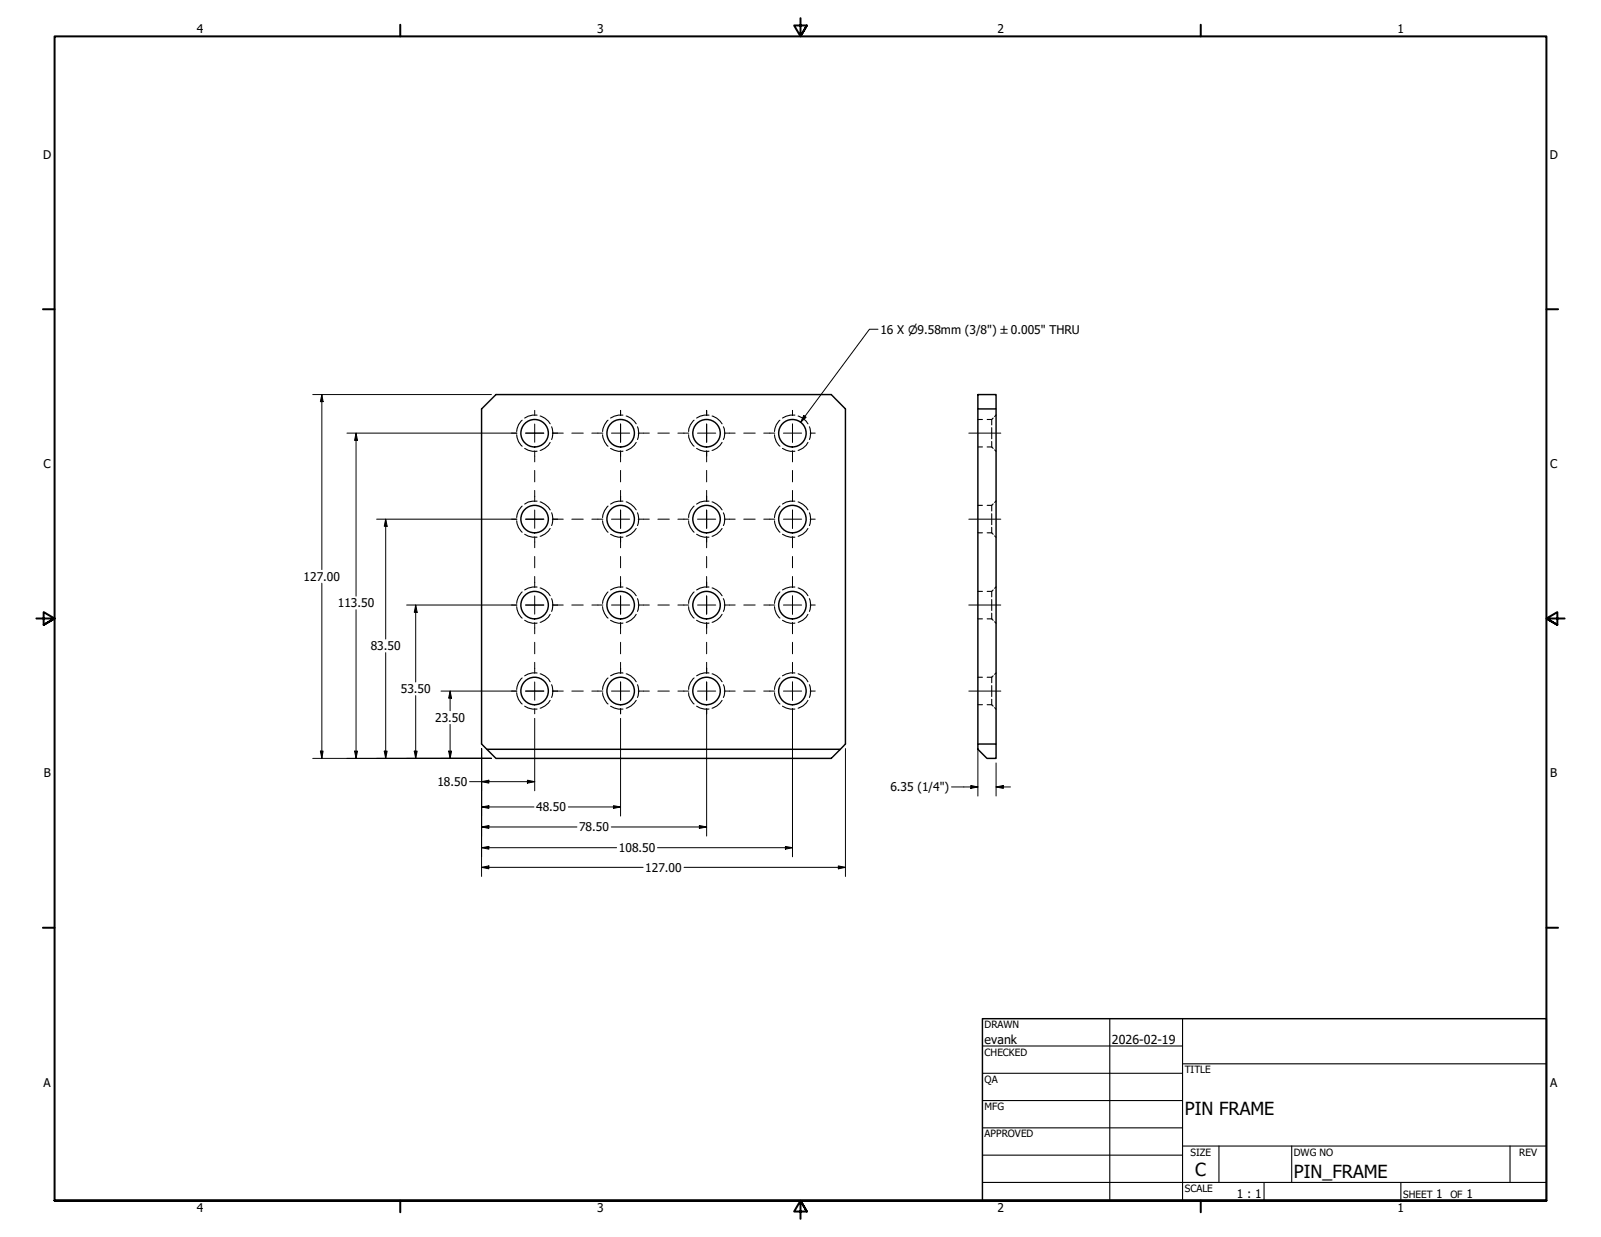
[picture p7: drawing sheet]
<svg xmlns="http://www.w3.org/2000/svg" width="559mm" height="432mm" viewBox="0 0 559 432" stroke-linecap="round" stroke-linejoin="round" font-family="sans-serif">
<!-- layer: Hidden (ANSI) -->
<g fill="none" stroke="#000" stroke-width=".38">
<path d="M180.3 151.8a5.5 5.5 0 0 0 1.9 4M182.2 146.7a5.5 5.5 0 0 0-1.9 3.9M183.1 156.5a5.7 5.7 0 0 0 4.4 1M187.5 144.9a6.4 6.4 0 0 0-4.4 1M188.5 145.2a5.9 5.9 0 0 1 3.5 2.8M192 154.4a5.7 5.7 0 0 1-3.5 2.8M192.5 149a5.8 5.8 0 0 1 0 4.4M210.3 151.8a6.2 6.2 0 0 0 1.9 4M212.2 146.7a6.2 6.2 0 0 0-1.9 3.9M213.1 156.5a5.7 5.7 0 0 0 4.3 1M217.4 144.9a6.4 6.4 0 0 0-4.3 1M218.6 145.2a5.9 5.9 0 0 1 3.5 2.8"/>
<path d="M222.1 154.4a5.7 5.7 0 0 1-3.5 2.8M222.5 149a5.8 5.8 0 0 1 0 4.4M240.3 151.8a5.5 5.5 0 0 0 2 4M242.3 146.7a5.5 5.5 0 0 0-2 3.9M243.1 156.5a5.6 5.6 0 0 0 4.4 1M247.5 144.9a6.2 6.2 0 0 0-4.4 1M248.5 145.2a5.9 5.9 0 0 1 3.5 2.8M252 154.4a5.7 5.7 0 0 1-3.5 2.8M252.5 149a5.1 5.1 0 0 1 0 4.4M270.3 151.8a5.5 5.5 0 0 0 1.9 4M272.2 146.7a5.5 5.5 0 0 0-1.9 3.9M273.1 156.5a5.7 5.7 0 0 0 4.3 1"/>
<path d="M277.4 144.9a6.4 6.4 0 0 0-4.3 1M278.6 145.2a5.6 5.6 0 0 1 3.4 2.8M282 154.4a5.4 5.4 0 0 1-3.4 2.8M282.5 149a5.8 5.8 0 0 1 0 4.4M341.3 156h1.6M341.3 146.4h1.6M344.6 156h1.5M344.6 146.4h1.5M346.1 146.4v1.9M346.1 149.3v3.9M346.1 154.1v1.9M346.1 156l.5 .5"/>
<path d="M346.6 145.9l-.5 .5M347.2 157l.5 .5M347.7 144.8l-.5 .6M182.2 176.7a5.5 5.5 0 0 0-1.9 4M187.5 174.9a6.4 6.4 0 0 0-4.4 1.1M188.5 175.2a6.4 6.4 0 0 1 3.5 2.8M192.5 179a5.8 5.8 0 0 1 0 4.5M212.2 176.7a6.2 6.2 0 0 0-1.9 4M217.4 174.9a6.4 6.4 0 0 0-4.3 1.1M218.6 175.2a6.4 6.4 0 0 1 3.5 2.8M222.5 179a5.8 5.8 0 0 1 0 4.5M242.3 176.7a5.5 5.5 0 0 0-2 4"/>
<path d="M247.5 174.9a6.2 6.2 0 0 0-4.4 1.1M248.5 175.2a6.4 6.4 0 0 1 3.5 2.8M252.5 179a5.1 5.1 0 0 1 0 4.5M272.2 176.7a5.5 5.5 0 0 0-1.9 4M277.4 174.9a6.4 6.4 0 0 0-4.3 1.1M278.6 175.2a6.1 6.1 0 0 1 3.4 2.8M282.5 179a5.8 5.8 0 0 1 0 4.5M341.3 176.4h1.6M344.6 176.4h1.5M346.1 176.4v2M346.1 179.3v3.8M346.6 175.9l-.5 .5"/>
<path d="M347.7 174.9l-.5 .5M180.3 181.8a5.8 5.8 0 0 0 1.9 4M183.1 186.5a6.4 6.4 0 0 0 4.4 1M192 184.5a5.9 5.9 0 0 1-3.5 2.7M210.3 181.8a6.6 6.6 0 0 0 1.9 4M213.1 186.5a6.4 6.4 0 0 0 4.3 1M222.1 184.5a5.9 5.9 0 0 1-3.5 2.7M240.3 181.8a5.8 5.8 0 0 0 2 4M243.1 186.5a6.2 6.2 0 0 0 4.4 1M252 184.5a5.9 5.9 0 0 1-3.5 2.7M270.3 181.8a5.8 5.8 0 0 0 1.9 4M273.1 186.5a6.4 6.4 0 0 0 4.3 1"/>
<path d="M282 184.5a5.6 5.6 0 0 1-3.4 2.7M341.3 186h1.6M344.6 186h1.5M346.1 184.1v1.9M346.1 186l.5 .5M347.2 187.1l.5 .5M180.3 211.8a5.5 5.5 0 0 0 1.9 4M182.2 206.6a5.8 5.8 0 0 0-1.9 4M183.1 216.5a5.7 5.7 0 0 0 4.4 1M187.5 204.9a6.4 6.4 0 0 0-4.4 1M188.5 205.2a5.9 5.9 0 0 1 3.5 2.8M192 214.4a5.7 5.7 0 0 1-3.5 2.8"/>
<path d="M192.5 209a5.8 5.8 0 0 1 0 4.4M210.3 211.8a6.2 6.2 0 0 0 1.9 4M212.2 206.6a6.6 6.6 0 0 0-1.9 4M213.1 216.5a5.7 5.7 0 0 0 4.3 1M217.4 204.9a6.4 6.4 0 0 0-4.3 1M218.6 205.2a5.9 5.9 0 0 1 3.5 2.8M222.1 214.4a5.7 5.7 0 0 1-3.5 2.8M222.5 209a5.8 5.8 0 0 1 0 4.4M240.3 211.8a5.5 5.5 0 0 0 2 4M242.3 206.6a5.8 5.8 0 0 0-2 4M243.1 216.5a5.6 5.6 0 0 0 4.4 1M247.5 204.9a6.2 6.2 0 0 0-4.4 1"/>
<path d="M248.5 205.2a5.9 5.9 0 0 1 3.5 2.8M252 214.4a5.7 5.7 0 0 1-3.5 2.8M252.5 209a5.1 5.1 0 0 1 0 4.4M270.3 211.8a5.5 5.5 0 0 0 1.9 4M272.2 206.6a5.8 5.8 0 0 0-1.9 4M273.1 216.5a5.7 5.7 0 0 0 4.3 1M277.4 204.9a6.4 6.4 0 0 0-4.3 1M278.6 205.2a5.6 5.6 0 0 1 3.4 2.8M282 214.4a5.4 5.4 0 0 1-3.4 2.8M282.5 209a5.8 5.8 0 0 1 0 4.4M341.3 216h1.6M341.3 206.4h1.6"/>
<path d="M344.6 216h1.5M344.6 206.4h1.5M346.1 206.4v1.9M346.1 209.3v3.8M346.1 214.1v1.9M346.1 216l.5 .5M346.6 205.9l-.5 .5M347.2 217l.5 .6M347.7 204.9l-.5 .5M182.2 236.7a5.5 5.5 0 0 0-1.9 4M187.5 234.9a5.7 5.7 0 0 0-4.4 1M188.5 235.2a5.7 5.7 0 0 1 3.5 2.8"/>
<path d="M192.5 239a5.8 5.8 0 0 1 0 4.5M212.2 236.7a6.2 6.2 0 0 0-1.9 4M217.4 234.9a5.7 5.7 0 0 0-4.3 1M218.6 235.2a5.7 5.7 0 0 1 3.5 2.8M222.5 239a5.8 5.8 0 0 1 0 4.5M242.3 236.7a5.5 5.5 0 0 0-2 4M247.5 234.9a5.6 5.6 0 0 0-4.4 1M248.5 235.2a5.7 5.7 0 0 1 3.5 2.8M252.5 239a5.1 5.1 0 0 1 0 4.5M272.2 236.7a5.5 5.5 0 0 0-1.9 4M277.4 234.9a5.7 5.7 0 0 0-4.3 1M278.6 235.2a5.4 5.4 0 0 1 3.4 2.8"/>
<path d="M282.5 239a5.8 5.8 0 0 1 0 4.5M341.3 236.4h1.6M344.6 236.4h1.5M346.1 236.4v1.9M346.1 239.3v3.8M346.6 235.9l-.5 .5M347.7 234.9l-.5 .5M180.3 241.8a5.5 5.5 0 0 0 1.9 3.9M183.1 246.5a6.4 6.4 0 0 0 4.4 1M192 244.5a5.9 5.9 0 0 1-3.5 2.7M210.3 241.8a6.2 6.2 0 0 0 1.9 3.9M213.1 246.5a6.4 6.4 0 0 0 4.3 1"/>
<path d="M222.1 244.5a5.9 5.9 0 0 1-3.5 2.7M240.3 241.8a5.5 5.5 0 0 0 2 3.9M243.1 246.5a6.2 6.2 0 0 0 4.4 1M252 244.5a5.9 5.9 0 0 1-3.5 2.7M270.3 241.8a5.5 5.5 0 0 0 1.9 3.9M273.1 246.5a6.4 6.4 0 0 0 4.3 1M282 244.5a5.6 5.6 0 0 1-3.4 2.7M341.3 246h1.6M344.6 246h1.5M346.1 244.1v1.9M346.1 246l.5 .5M347.2 247l.5 .6"/>
</g>
<!-- layer: Visible (ANSI) -->
<g fill="none" stroke="#000" stroke-width=".51">
<path d="M341.3 137.7h6.4v5h-6.4zM341.3 142.7v117M347.7 142.7v117M341.3 259.7h6.4v5h-3.2l-3.2-3.1zM169.9 261.6h123.4l-3.2 3.1h-117zM169.9 261.6l-1.8-1.9v-117l5-5h117l5 5v117l-1.8 1.9"/>
<circle cx="186.6" cy="151.2" r="4.8"/>
<circle cx="216.6" cy="151.2" r="4.8"/>
<circle cx="246.6" cy="151.2" r="4.8"/>
<circle cx="276.6" cy="151.2" r="4.8"/>
<circle cx="186.6" cy="181.2" r="4.8"/>
<circle cx="216.6" cy="181.2" r="4.8"/>
<circle cx="246.6" cy="181.2" r="4.8"/>
<circle cx="276.6" cy="181.2" r="4.8"/>
<circle cx="186.6" cy="211.2" r="4.8"/>
<circle cx="216.6" cy="211.2" r="4.8"/>
<circle cx="246.6" cy="211.2" r="4.8"/>
<circle cx="276.6" cy="211.2" r="4.8"/>
<circle cx="186.6" cy="241.2" r="4.8"/>
<circle cx="216.6" cy="241.2" r="4.8"/>
<circle cx="246.6" cy="241.2" r="4.8"/>
<circle cx="276.6" cy="241.2" r="4.8"/>
</g>
<!-- layer: Border (ANSI) -->
<g fill="none" stroke="#000" stroke-width=".7">
<path d="M139.7 8.6v4.1M279.4 6.3v6.4l-2.2-3.8h4.4l-2.2 3.8 2.2-3.8M419.1 8.6v4.1M15 107.9h4M539.8 107.9h4M12.7 215.9h6.3l-3.8-2.2v4.4l3.8-2.2-3.8 2.2M546.1 215.9h-6.3l3.8-2.2v4.4l-3.8-2.2 3.8 2.2M15 323.8h4M539.8 323.8h4M19 419.1v-406.4h520.8v406.4h-520.8h520.8M139.7 419.1v4.1M419.1 419.1v4.1"/>
<path d="M281.6 422.9l-2.2-3.8 2.2 3.8h-4.4l2.2-3.8v6.3"/>
</g>
<!-- layer: Title (ANSI) -->
<g fill="none" stroke="#000" stroke-width=".38">
<path d="M387.3 355.6v63.5M412.7 355.6v63.5M342.9 365.1h69.8M342.9 374.6h69.8M412.7 371.3h127.1M342.9 384.2h69.8M342.9 393.7h69.8M342.9 412.7h196.9M342.9 403.2h69.8M412.7 400h127.1M425.4 400v12.7M441.2 412.7v6.4"/>
<path d="M450.8 400v12.7M488.9 412.7v6.4M527 400v12.7"/>
</g>
<path d="M342.9 355.6h196.9v63.5h-196.9z" fill="none" stroke="#000" stroke-width=".51"/>
<!-- layer: Center Mark (ANSI) -->
<g fill="none" stroke="#000" stroke-width=".35">
<path d="M178.6 151.2h1.8M183.5 151.2h6.3M192.8 151.2h1.8M216.6 143.3v1.7M216.6 148v6.4M216.6 157.4v1.8M246.6 143.3v1.7M246.6 148v6.4M246.6 157.4v1.8M276.6 143.3v1.7M276.6 148v6.4M276.6 157.4v1.8"/>
<path d="M216.6 173.2v1.9M216.6 178.1v6.3M246.6 173.2v1.9M246.6 178.1v6.3M276.6 173.2v1.9M276.6 178.1v6.3M178.6 181.2h1.8M183.5 181.2h6.3M192.8 181.2h1.8M216.6 187.4v1.8M246.6 187.4v1.8M276.6 187.4v1.8"/>
<path d="M178.6 211.2h1.8M183.5 211.2h6.3M192.8 211.2h1.8M216.6 203.3v1.7M216.6 208v6.4M216.6 217.4v1.8M246.6 203.3v1.7M246.6 208v6.4M246.6 217.4v1.8M276.6 203.3v1.7M276.6 208v6.4M276.6 217.4v1.8"/>
<path d="M216.6 233.2v1.8M216.6 238.1v6.3M246.6 233.2v1.8M246.6 238.1v6.3M276.6 233.2v1.8M276.6 238.1v6.3M178.6 241.2h1.8M183.5 241.2h6.3M192.8 241.2h1.8M216.6 247.4v1.8M246.6 247.4v1.8M276.6 247.4v1.8"/>
</g>
<!-- layer: Centerline (ANSI) -->
<g fill="none" stroke="#000" stroke-width=".35">
<path d="M178.6 151.2h1.8M183.5 151.2h6.3M186.6 143.3v1.7M186.6 148v6.4M186.6 157.4v3.8M192.8 151.2h3.8M199.6 151.2h4M206.6 151.2h3.8M213.4 151.2h6.4M216.6 143.3v1.7M216.6 148v6.4M216.6 157.4v3.8"/>
<path d="M222.8 151.2h3.8M229.6 151.2h4M236.6 151.2h3.8M243.5 151.2h6.3M246.6 143.3v1.7M246.6 148v6.4M246.6 157.4v3.8M252.8 151.2h3.8M259.6 151.2h4M266.6 151.2h3.8M273.4 151.2h6.4M276.6 143.3v1.7"/>
<path d="M276.6 148v6.4M276.6 157.4v3.8M282.8 151.2h1.7M338.1 151.2h11.2M186.6 164.2v4M186.6 171.2v3.9M186.6 178.1v6.3M216.6 164.2v4M216.6 171.2v3.9M216.6 178.1v6.3M246.6 164.2v4M246.6 171.2v3.9"/>
<path d="M246.6 178.1v6.3M276.6 164.2v4M276.6 171.2v3.9M276.6 178.1v6.3M178.6 181.2h1.8M183.5 181.2h6.3M186.6 187.4v3.8M186.6 194.2v4M192.8 181.2h3.8M199.6 181.2h4M206.6 181.2h3.8M213.4 181.2h6.4"/>
<path d="M216.6 187.4v3.8M216.6 194.2v4M222.8 181.2h3.8M229.6 181.2h4M236.6 181.2h3.8M243.5 181.2h6.3M246.6 187.4v3.8M246.6 194.2v4M252.8 181.2h3.8M259.6 181.2h4M266.6 181.2h3.8M273.4 181.2h6.4"/>
<path d="M276.6 187.4v3.8M276.6 194.2v4M282.8 181.2h1.7M338.1 181.2h11.2M178.6 211.2h1.8M183.5 211.2h6.3M186.6 201.2v3.8M186.6 208v6.4M186.6 217.4v3.8M192.8 211.2h3.8M199.6 211.2h4M206.6 211.2h3.8"/>
<path d="M213.4 211.2h6.4M216.6 201.2v3.8M216.6 208v6.4M216.6 217.4v3.8M222.8 211.2h3.8M229.6 211.2h4M236.6 211.2h3.8M243.5 211.2h6.3M246.6 201.2v3.8M246.6 208v6.4M246.6 217.4v3.8M252.8 211.2h3.8"/>
<path d="M259.6 211.2h4M266.6 211.2h3.8M273.4 211.2h6.4M276.6 201.2v3.8M276.6 208v6.4M276.6 217.4v3.8M282.8 211.2h1.7M338.1 211.2h11.2M186.6 224.2v4M186.6 231.2v3.8M186.6 238.1v6.3M216.6 224.2v4"/>
<path d="M216.6 231.2v3.8M216.6 238.1v6.3M246.6 224.2v4M246.6 231.2v3.8M246.6 238.1v6.3M276.6 224.2v4M276.6 231.2v3.8M276.6 238.1v6.3M178.6 241.2h1.8M183.5 241.2h6.3M186.6 247.4v1.8M192.8 241.2h3.8"/>
<path d="M199.6 241.2h4M206.6 241.2h3.8M213.4 241.2h6.4M216.6 247.4v1.8M222.8 241.2h3.8M229.6 241.2h4M236.6 241.2h3.8M243.5 241.2h6.3M246.6 247.4v1.8M252.8 241.2h3.8M259.6 241.2h4M266.6 241.2h3.8"/>
<path d="M273.4 241.2h6.4M276.6 247.4v1.8M282.8 241.2h1.7M338.1 241.2h11.2"/>
</g>
<!-- layer: Dimension (ANSI) -->
<g fill="none" stroke="#000" stroke-width=".35">
<path d="M306.5 114.9h-3l-24 32.5M109.2 137.7h62.3M112.3 137.7l.5 2.5h-1zM112.3 137.7v61.1M121.1 151.2h57.5M124.3 151.2l.5 2.5h-1zM124.3 151.2v56.9M280.5 145l.9 .7-1.9 1.7zM131.4 181.2h47.2M134.6 181.2l.5 2.5h-1zM134.6 181.2v41.9M112.3 203.6v61.1"/>
<path d="M124.3 212.9v51.8M141.9 211.2h36.7M145.1 211.2l.5 2.5h-1zM145.1 211.2v26.9M134.6 227.8v36.9M145.1 242.8v21.9M153.9 241.2h24.7M157.1 241.2l.5 2.5h-1zM157.1 241.2v6.9M157.1 252.9v11.8M186.6 250.8v25.2M216.6 250.8v34.1"/>
<path d="M246.6 249.2v42.6M276.6 249.2v49.9M109.2 264.7h62.3M111.8 262.2h1l-.5 2.5zM123.8 262.2h1l-.5 2.5zM134.1 262.2h1l-.5 2.5zM144.6 262.2h1l-.5 2.5zM156.6 262.2h1l-.5 2.5zM163.9 272.9h22.7M168.1 272.9l2.5-.5v1zM168.1 261.3v44.6M184.1 272.4l2.5 .5-2.5 .5z"/>
<path d="M295.1 261.3v44.6M332.1 274.7h9.2M338.8 274.2l2.5 .5-2.5 .5zM341.3 261.3v16.6M347.7 274.7l2.5-.5v1zM347.7 274.7h5M347.7 266.3v11.6M168.1 281.7l2.5-.5v1zM168.1 288.7l2.5-.5v1zM168.1 295.9l2.5-.4v.9zM168.1 281.7h18.3M168.1 288.7h33.3"/>
<path d="M168.1 295.9h47.1M198.4 281.7h18.2M213.4 288.7h33.2M214.1 281.2l2.5 .5-2.5 .5zM229.5 295.9h47.1M244.1 288.2l2.5 .5-2.5 .5zM274.1 295.5l2.5 .4-2.5 .5zM168.1 302.8l2.5-.5v1zM168.1 302.8h56.4M238.8 302.8h56.3M292.6 302.3l2.5 .5-2.5 .5z"/>
</g>
<g fill="#000">
<path d="M112.3 137.7l.5 2.5h-1zM124.3 151.2l.5 2.5h-1zM280.5 145l.9 .7-1.9 1.7zM134.6 181.2l.5 2.5h-1zM145.1 211.2l.5 2.5h-1zM157.1 241.2l.5 2.5h-1zM111.8 262.2h1l-.5 2.5zM123.8 262.2h1l-.5 2.5zM134.1 262.2h1l-.5 2.5zM144.6 262.2h1l-.5 2.5zM156.6 262.2h1l-.5 2.5zM168.1 272.9l2.5-.5v1z"/>
<path d="M184.1 272.4l2.5 .5-2.5 .5zM338.8 274.2l2.5 .5-2.5 .5zM347.7 274.7l2.5-.5v1zM168.1 281.7l2.5-.5v1zM168.1 288.7l2.5-.5v1zM168.1 295.9l2.5-.4v.9zM214.1 281.2l2.5 .5-2.5 .5zM244.1 288.2l2.5 .5-2.5 .5zM274.1 295.5l2.5 .4-2.5 .5zM168.1 302.8l2.5-.5v1zM292.6 302.3l2.5 .5-2.5 .5z"/>
</g>
<g font-size="6.3">
<text x="413.5" y="389.1">PIN FRAME</text>
<text x="417.2" y="410.6">C</text>
<text x="451.6" y="411.1">PIN_FRAME</text>
</g>
<g font-size="4.3">
<text x="343.7" y="364.3">evank</text>
<text x="388.1" y="364.3">2026-02-19</text>
</g>
<g font-size="4.2">
<text x="68.7" y="11.7">4</text>
<text x="208.4" y="11.7">3</text>
<text x="348.1" y="11.7">2</text>
<text x="487.8" y="11.7">1</text>
<text x="15.1" y="55.5">D</text>
<text x="540.9" y="55.5">D</text>
<text x="307.3" y="116.5">16 X ⌀9.58mm (3/8&quot;) ±0.005&quot; THRU</text>
<text x="15.2" y="163.4">C</text>
<text x="541" y="163.4">C</text>
<text x="105.9" y="202.8">127.00</text>
<text x="117.9" y="212">113.50</text>
<text x="129.4" y="227">83.50</text>
<text x="139.9" y="242">53.50</text>
<text x="151.9" y="252">23.50</text>
<text x="15.3" y="271.4">B</text>
<text x="152.7" y="274.4">18.50</text>
<text x="541.1" y="271.4">B</text>
<text x="310.8" y="276.3">6.35 (1/4&quot;)</text>
<text x="187.1" y="283.2">48.50</text>
<text x="202.1" y="290.2">78.50</text>
<text x="216" y="297.4">108.50</text>
<text x="225.2" y="304.3">127.00</text>
<text x="15.2" y="379.3">A</text>
<text x="541" y="379.3">A</text>
<text x="431.7" y="418.3">1 : 1</text>
<text x="501.3" y="418.3">1</text>
<text x="511.8" y="418.3">1</text>
<text x="68.7" y="423.2">4</text>
<text x="208.4" y="423.2">3</text>
<text x="348.1" y="423.2">2</text>
<text x="487.8" y="423.2">1</text>
</g>
<g font-size="3.5">
<text x="343.7" y="358.9">DRAWN</text>
<text x="343.7" y="368.5">CHECKED</text>
<text x="413.5" y="374.6">TITLE</text>
<text x="343.7" y="378">QA</text>
<text x="343.7" y="387.5">MFG</text>
<text x="343.7" y="397.1">APPROVED</text>
<text x="415.5" y="403.4">SIZE</text>
<text x="451.6" y="403.4">DWG NO</text>
<text x="530.3" y="403.4">REV</text>
<text x="413.5" y="416.1">SCALE</text>
<text x="489.7" y="418.3">SHEET</text>
<text x="506.2" y="418.3">OF</text>
</g>
</svg>
